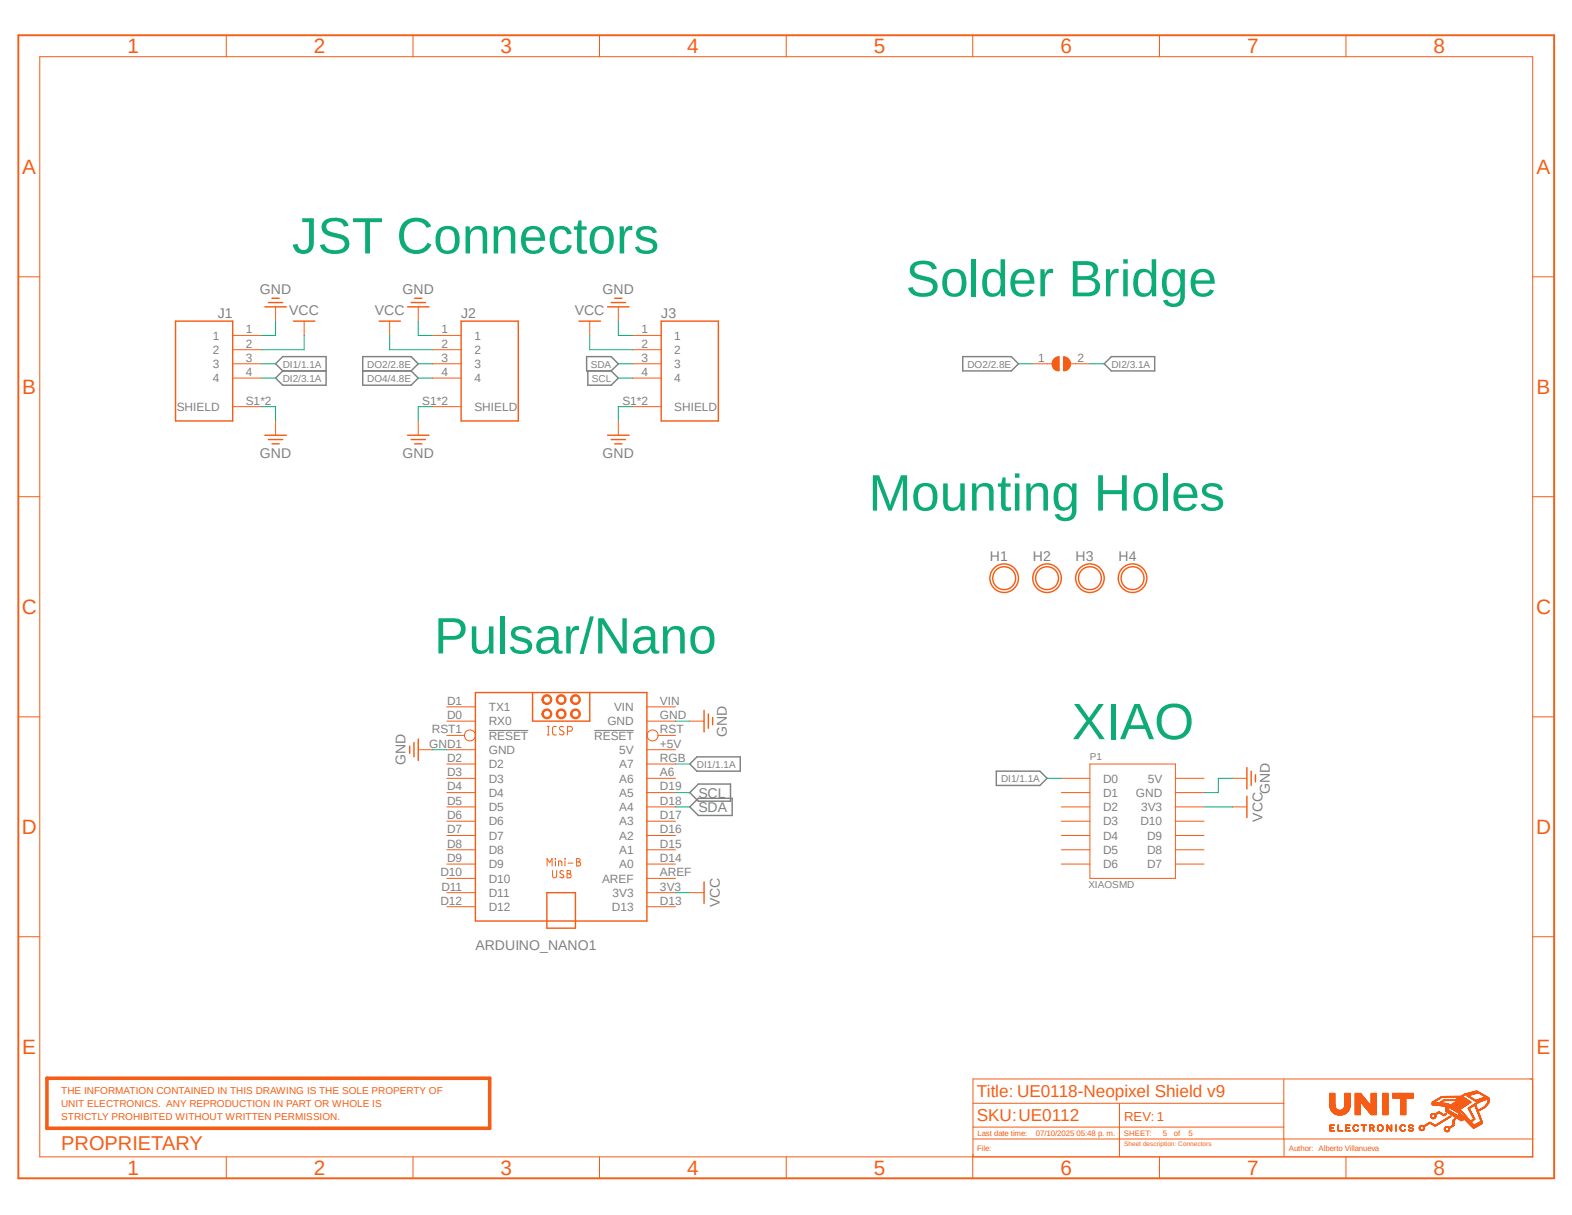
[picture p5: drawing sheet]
<svg xmlns="http://www.w3.org/2000/svg" width="279mm" height="216mm" viewBox="0 0 279 216" stroke-linecap="round" stroke-linejoin="round" font-family="sans-serif">
<path d="M2.8 5.9l273.8 204M276.6 5.9l-273.8 204" fill="none" stroke="#fff" stroke-width=".18"/>
<path d="M86.9 129.8h7M105.6 129.8h7" fill="none" stroke="#808080" stroke-width=".18"/>
<path d="M49 64.6l1.2-1.2h7.8v5.1h-7.8l-1.2-1.3 1.2-1.3zM50.2 65.9h7.8M64.5 63.4h8.6l1.2 1.2-1.2 1.3 1.2 1.3-1.2 1.3h-8.6zM64.5 65.9h8.6M104.3 63.4h4.3l1.3 1.2-1.3 1.3h-4.3zM104.5 65.9v2.6h4.1l1.3-1.3-1.3-1.3M171.1 63.4h8.6l1.3 1.2-1.3 1.3h-8.6zM197.5 63.4h7.7v2.5h-7.7l-1.2-1.3zM122.6 135.8l1.3-1.3h7.7v2.5h-7.7zM177.1 137h7.7l1.3 1.3-1.3 1.3h-7.7zM122.6 140.8l1.5-1.5h5.7v3.1h-5.7zM122.6 143.4l1.5-1.5h6v3h-6z" fill="none" stroke="#808080" stroke-width=".25"/>
<path d="M3.3 6.3h272.9v203.1h-272.9z" fill="none" stroke="#f55d16" stroke-width=".34"/>
<g fill="none" stroke="#f55d16" stroke-width=".18">
<path d="M7.1 10.1h265.3v195.5h-265.3zM40.2 6.3v3.8M73.4 6.3v3.8M106.6 6.3v3.8M139.7 6.3v3.8M172.9 6.3v3.8M206.1 6.3v3.8M239.2 6.3v3.8M3.3 49.2h3.8M41.4 59.6h5M49 54.5v2.6M54.1 57.1v2.5"/>
<path d="M69.3 57.1v2.5M74.3 54.5v2.6M76.9 59.6h5.1M272.4 49.2h3.8M41.4 62.1h5M41.4 64.6h5M41.4 67.2h5M41.4 72.3h5M49 74.8v2.5M74.3 74.8v2.5M76.9 62.1h5.1M76.9 64.6h5.1"/>
<path d="M76.9 67.2h5.1M76.9 72.3h5.1M3.3 88.3h3.8M272.4 88.3h3.8M3.3 127.4h3.8M272.4 127.4h3.8M3.3 166.5h3.8M272.4 166.5h3.8M40.2 205.6v3.8M73.4 205.6v3.8M106.6 205.6v3.8M139.7 205.6v3.8"/>
<path d="M172.9 205.6v3.8M206.1 205.6v3.8M239.2 205.6v3.8"/>
</g>
<path d="M8.3 191.6h78.7v8.9h-78.7z" fill="none" stroke="#f55d16" stroke-width=".64"/>
<g fill="none" stroke="#f55d16" stroke-width=".25">
<path d="M31.2 57.1h10.2v17.7h-10.2zM47.1 54.5h3.8M47.7 53.8h2.5M48.3 53h1.3M52.2 57.1h3.8M67.4 57.1h3.8M72.4 54.5h3.8M73.1 53.8h2.5M73.7 53h1.3M82 57.1h10.1v17.7h-10.1zM47.1 77.3h3.8M47.7 78.1h2.5"/>
<path d="M48.3 78.9h1.3M72.4 77.3h3.8M73.1 78.1h2.5M73.7 78.9h1.3"/>
</g>
<path d="M189 63.4a1.27 1.27 0 0 1 1.3 1.2 1.27 1.27 0 0 1-1.3 1.3z" fill-rule="evenodd" fill="#f55d16"/>
<path d="M189 63.4a1.27 1.27 0 0 1 1.3 1.2 1.27 1.27 0 0 1-1.3 1.3z" fill="none" stroke="#f55d16" stroke-width=".18"/>
<path d="M187.3 63.8l.4-.3 .6-.1v2.5a1.27 1.27 0 0 1-1.2-.8 1.27 1.27 0 0 1 .2-1.3z" fill-rule="evenodd" fill="#f55d16"/>
<g fill="none" stroke="#f55d16" stroke-width=".18">
<path d="M183.6 64.6h3.4M187.3 63.8l.4-.3 .6-.1v2.5a1.27 1.27 0 0 1-1.2-.8 1.27 1.27 0 0 1 .2-1.3zM190.3 64.6h3.4M79.4 135.8h5.1M79.4 138.3h5.1M79.4 125.6h5.1M79.4 128.1h5.1M79.4 130.7h3.1M79.4 133.2h5.1M97.3 130.6h.3M97.3 129.1h.3M97.5 129.1v1.5"/>
<path d="M98.9 129.1h-.5l-.2 .3 .1 1 .1 .2h.5M100.2 129.2a.42 .42 0 0 0-.5-.1 .42 .42 0 0 0-.3 .3l.2 .3 .5 .3a.34 .34 0 0 1 .1 .3 .34 .34 0 0 1-.3 .3l-.5-.2M100.9 129.9h.4a.42 .42 0 0 0 .5-.4 .42 .42 0 0 0-.5-.4h-.4v1.5M115 135.8h5.1M115 138.3h5.1M115 125.6h5.1M115 128.1h5.1M115 133.2h5.1M117 130.7h3.1M188.6 138.3h5.1M193.7 135.8h15.2v20.3h-15.2zM208.9 138.3h5.1"/>
<path d="M79.4 156.1h5.1M79.4 140.8h5.1M79.4 143.4h5.1M79.4 145.9h5.1M79.4 148.5h5.1M79.4 151h5.1M79.4 153.5h5.1M79.4 158.6h5.1M97.2 153.9v-1.3l.5 .7 .4-.7v1.3M98.2 154.7l.1 1.1a.37 .37 0 0 0 .4 .2 .37 .37 0 0 0 .2-.3v-1M98.7 152.6l.1 .1zM98.7 153v.9"/>
<path d="M99.3 153.9v-.9l.5 .1 .1 .8M100.2 154.8a.34 .34 0 0 0-.5-.1 .34 .34 0 0 0-.1 .5l.6 .4v.3a.5 .5 0 0 1-.7-.1M100.4 152.6l.1 .1zM100.4 153v.9M100.8 154.7h.5l.1 .4-.3 .2h.2a.37 .37 0 0 1 .2 .4 .37 .37 0 0 1-.4 .3h-.3zM100.8 155.3h.3M101 153.4h.9M102.5 152.6h.5l.1 .4-.3 .2h.2a.37 .37 0 0 1 .2 .4 .37 .37 0 0 1-.4 .3h-.3zM102.5 153.2h.3M115 156.1h5.1M115 140.8h5.1M115 143.4h5.1"/>
<path d="M115 145.9h5.1M115 148.5h5.1M115 151h5.1M115 153.5h5.1M115 158.6h5.1M188.6 140.8h5.1M188.6 143.4h5.1M188.6 145.9h5.1M188.6 148.5h5.1M188.6 151h5.1M188.6 153.5h5.1M208.9 140.8h5.1"/>
<path d="M208.9 143.4h5.1M208.9 145.9h5.1M208.9 148.5h5.1M208.9 151h5.1M208.9 153.5h5.1M79.4 161.1h5.1M115 161.1h5.1M172.9 196h55.3M199 196v9.6M228.2 191.8v10.6M236.3 196h.9M236.3 196.2h.9"/>
<path d="M236.3 196.1h.9M236.3 195.9h.9M236.3 195.8h.9M236.3 195.7h.9M236.3 195.6h.9M236.3 195.5h.9M236.3 195.4h.9M236.3 195.3h.9M236.3 195.2h.9M236.3 195.1h.9M236.3 195h.9M236.3 194.9h.9"/>
<path d="M236.3 194.8h.9M236.3 194.7h.9M236.3 194.6h.9M236.3 194.5h.9M236.3 194.4h.9M236.3 194.3h.9M236.3 196.6h1M236.3 196.5h1M236.3 196.4h1M236.3 196.3h1M236.4 200h.8M236.4 199.9h.8"/>
<path d="M236.4 196.8h1M236.4 196.7h1M236.4 196.7h.9M236.4 197h1.1M236.4 196.9h1M236.5 197.1h1M236.5 197h1M236.5 197.1h1.2M236.5 197.1h1.1M236.6 197.3h1.4M236.6 197.2h1.2M236.6 197.2h1.1"/>
<path d="M236.6 197.4h3.1M236.6 197.3h3.1M236.6 197.4h3M236.7 197.4h2.9M236.7 197.5h2.9M236.8 197.6h2.7M236.9 197.7h2.5M237 197.8h2.3M237.1 197.9h2.1M237.2 197.9h1.9M237.2 198h1.9M237.3 198h1.7"/>
<path d="M237.4 198h1.5M237.5 198.1h1.3M237.7 198.1h.9M237.8 200h.1M237.8 199.9h.1M237.9 198.2h.5M238.3 197.3h.1M238.3 197.3h1.4M238.5 197.2h1.3M238.6 197.2h1.2M238.6 197.1h1.2M238.7 197.1h1.1"/>
<path d="M238.8 197h1.1M238.8 196.9h1.1M238.9 196.9h1M238.9 196.8h1M239 196.7h.9M239 196.6h1M239 196.5h1M239.1 196h.9M239.1 196.5h.9M239.1 196.4h.9M239.1 196.3h.9M239.1 196.2h.9"/>
<path d="M239.1 196.1h.9M239.1 195.9h.9M239.1 195.8h.9M239.1 195.7h.9M239.1 195.6h.9M239.1 195.5h.9M239.1 195.4h.9M239.1 195.3h.9M239.1 195.2h.9M239.1 195.1h.9M239.1 195h.9M239.1 194.9h.9"/>
<path d="M239.1 194.8h.9M239.1 194.7h.9M239.1 194.6h.9M239.1 194.5h.9M239.1 194.4h.9M239.1 194.3h.9M239.2 200h.7M239.2 199.9h.7M240.6 200h.3M240.7 199.9h.6M240.8 199.9h.4M240.9 196h.9"/>
<path d="M240.9 198.1h.9M240.9 198h.9M240.9 197.9h.9M240.9 197.8h.9M240.9 197.7h.9M240.9 197.6h.9M240.9 197.5h.9M240.9 197.4h.9M240.9 197.3h.9M240.9 197.2h.9M240.9 197.1h.9M240.9 197h.9"/>
<path d="M240.9 196.9h.9M240.9 196.8h.9M240.9 196.7h.9M240.9 196.6h.9M240.9 196.5h.9M240.9 196.4h.9M240.9 196.3h.9M240.9 196.2h.9M240.9 196.1h.9M240.9 195.9h.9M240.9 195.8h2.2M240.9 195.7h2.1"/>
<path d="M240.9 195.6h2M240.9 195.5h2M240.9 195.5h1.9M240.9 195.4h1.8M240.9 195.3h1.8M240.9 195.2h1.7M240.9 195.2h1.6M240.9 195.1h1.6M240.9 195h1.5M240.9 194.9h1.5M240.9 194.9h1.4M240.9 194.8h1.4"/>
<path d="M240.9 194.7l1.3 .1M240.9 194.7h1.2M240.9 194.6h1.2M240.9 194.5h1.1M240.9 194.4h1M240.9 194.3h1M240.9 194.3h.9M241.1 200h.2M241.9 195.9h1.2M241.9 200h.9M241.9 199.9h.9M241.9 196h1.3"/>
<path d="M241.9 195.9h1.3M242 196h1.2M242 196h1.3M242.1 196.1h1.2M242.1 196.2h1.3M242.2 196.3h1.3M242.3 196.3h1.2M242.3 196.4h1.3M242.4 196.5h1.2M242.4 196.4h1.2M242.4 196.5h2.2M242.4 196.6h2.2"/>
<path d="M242.5 196.7h2.1M242.5 196.6h2.1M242.6 196.7h2M242.6 196.8h2M242.7 196.8h1.9M242.7 196.9h1.9M242.8 197h1.8M242.9 197.1h1.7M243 197.2h1.6M243 197.1h1.6M243 197.3h1.6M243.1 197.3h1.5"/>
<path d="M243.1 197.4h1.5M243.2 197.4h1.4M243.2 197.5h1.4M243.3 197.6h1.3M243.3 197.7h1.3M243.4 200h.7M243.4 199.9h.7M243.4 199.9h.6M243.4 197.7h1.2M243.5 197.8h1.1M243.5 197.9h1.1M243.6 197.9h1"/>
<path d="M243.6 198h1M243.7 198h.9M243.7 196h.9M243.7 198.1h.9M243.7 196.5h.9M243.7 196.4h.9M243.7 196.3h.9M243.7 196.2h.9M243.7 196.1h.9M243.7 195.9h.9M243.7 195.8h.9M243.7 195.7h.9"/>
<path d="M243.7 195.6h.9M243.7 195.5h.9M243.7 195.4h.9M243.7 195.3h.9M243.7 195.2h.9M243.7 195.1h.9M243.7 195h.9M243.7 194.9h.9M243.7 194.8h.9M243.7 194.7h.9M243.7 194.6h.9M243.7 194.5h.9"/>
<path d="M243.7 194.4h.9M243.7 194.3h.9M243.9 199.9h.1M245 200h.2M245 199.9h.6M245.1 199.9h.4M245.2 199.9h.1M245.4 199.9h.1M245.4 200h.3M245.7 196h1M245.7 198.1h1M245.7 198h1"/>
<path d="M245.7 197.9h1M245.7 197.8h1M245.7 197.7h1M245.7 197.6h1M245.7 197.5h1M245.7 197.4h1M245.7 197.3h1M245.7 197.2h1M245.7 197.1h1M245.7 197h1M245.7 196.9h1M245.7 196.8h1"/>
<path d="M245.7 196.7h1M245.7 196.6h1M245.7 196.5h1M245.7 196.4h1M245.7 196.3h1M245.7 196.2h1M245.7 196.1h1M245.7 195.9h1M245.7 195.8h1M245.7 195.7h1M245.7 195.6h1M245.7 195.5h1"/>
<path d="M245.7 195.4h1M245.7 195.3h1M245.7 195.2h1M245.7 195.1h1M245.7 195h1M245.7 194.9h1M245.7 194.8h1M245.7 194.7h1M245.7 194.6h1M245.7 194.5h1M245.7 194.4h1M245.7 194.3h1"/>
<path d="M246.5 200h.2M246.5 199.9h.1M247.3 200h.1M247.3 199.9h.1M247.6 195.1h3.6M247.6 195h3.6M247.6 194.9h3.6M247.6 194.8h3.6M247.6 194.7h3.6M247.6 194.6h3.6M247.6 194.5h3.6M247.6 194.4h3.6"/>
<path d="M247.6 194.3h3.6M248.1 200h.1M248.1 199.9h.1M248.9 196h1M248.9 198.1h1M248.9 198h1M248.9 197.9h1M248.9 197.8h1M248.9 197.7h1M248.9 197.6h1M248.9 197.5h1M248.9 197.4h1"/>
<path d="M248.9 197.3h1M248.9 197.2h1M248.9 197.1h1M248.9 197h1M248.9 196.9h1M248.9 196.8h1M248.9 196.7h1M248.9 196.6h1M248.9 196.5h1M248.9 196.4h1M248.9 196.3h1M248.9 196.2h1"/>
<path d="M248.9 196.1h1M248.9 195.9h1M248.9 195.8h1M248.9 195.7h1M248.9 195.6h1M248.9 195.5h1M248.9 195.4h1M248.9 195.3h1M248.9 195.2h1M249 200h.2M249 199.9h.6M249.1 199.9h.5"/>
<path d="M249.2 199.9h.1M249.4 199.9h.1M249.5 200h.2M250.4 200h.2M250.5 199.9h.5M250.6 199.9h.4M250.9 200h.2M252.6 200h.3M252.6 200h.1M252.8 200h.1M253.2 200h.3M253.3 199.9h.3"/>
<path d="M253.3 199.9h.4M253.4 199.9h.3M253.5 199.8h.3M253.6 199.7h.4M253.7 199.7h.3M253.7 199.6h.3M253.8 199.6h.7M253.9 199.6h.5M254 199.5h.3M254.1 199.4h.1M254.3 199.6h.3M254.3 198.4h.1"/>
<path d="M254.3 198.3h.1M254.3 198.2h.1M254.3 198.2h.2M254.3 198.1h.2M254.3 199.7h.3M254.3 198.5h.2M254.3 198.1h.3M254.3 198h.3M254.3 198.6h.3M254.4 198h1M254.4 199.7h.3M254.4 198.7h.7"/>
<path d="M254.4 198.6h.2M254.5 199.8h.3M254.5 198.7h.6M254.5 197.9h.5M254.5 198.8h.5M254.6 196h.1M254.6 196.3h1.6M254.6 196.3h1.2M254.6 196.3h.7M254.6 196.2h.3M254.6 196.2h.1M254.6 196.1h.1"/>
<path d="M254.6 196h1.9M254.6 196h1.5M254.6 195.9h1M254.6 195.9h.5M254.6 197.9h.3M254.6 195.8h.3M254.6 199.9h.4M254.6 198.8h.3M254.6 195.8h.4M254.6 198.8h.1M254.7 199.9h.3M254.7 195.7h.4"/>
<path d="M254.8 199.9h.6M254.8 200h.6M254.8 198h.5M254.8 198.6h.3M254.9 196.4h1.6M254.9 198.1h.3M254.9 195.6h.4M254.9 198.6h.2M255 198.1h.2M255 198.5h.2M255 196l2 .1M255 198.2h.2"/>
<path d="M255 195.6h.3M255 196.4h.1M255.1 195.5h.3M255.1 198.5h.1M255.1 198.4h.1M255.1 198.3h.1M255.1 198.2h.1M255.1 196.4h.1M255.1 195.5h.4M255.2 199.9h.3M255.2 197.9h.3M255.2 195.7h-.4"/>
<path d="M255.2 195.5h.3M255.2 199.9h.4M255.3 197.8h.3M255.3 196.4h1.7M255.3 195.4h.3M255.3 199.8h.4M255.3 196.3h.1M255.3 196l.1 .1M255.4 197.8h.3M255.4 195.4h.3M255.4 199.8h.3M255.4 196.3h.1"/>
<path d="M255.4 197.7h.7M255.4 195.3h.3M255.4 199.7h.4M255.4 196l.1 .1M255.5 197.7h.5M255.5 195.3h.3M255.5 199.7h.4M255.6 197.7h.3M255.6 195.2h.3M255.6 197.6h.3M255.6 196.1h1.7M255.6 199.6h.3"/>
<path d="M255.7 197.6h.2M255.7 195.2h.2M255.7 199.6h.3M255.7 195.2h.3M255.7 196.5h1.4M255.7 199.6h.4M255.7 197.5l.1 .1M255.7 195.9v.1M255.8 195.1h.3M255.8 199.5h.3M255.9 197.8h.3M255.9 195.9h.3"/>
<path d="M255.9 195.1h.3M255.9 199.5h.3M255.9 195h.3M255.9 199.4h.3M256 197.9h.3M256 195.8h.3M256 195h.7M256 199.4h.3M256 197.9h.4M256 196.1h1.4M256.1 195.8h.3M256.1 194.9h3.7"/>
<path d="M256.1 199.3h.3M256.1 198h.3M256.1 196.5h.1M256.2 196.5h.9M256.2 195.7h.3M256.2 199.3h.3M256.2 198h.3M256.2 194.9h3.7M256.3 198.1h.6M256.4 198.1h.5M256.4 195.6h.3M256.4 199.2h.3"/>
<path d="M256.4 196.2h1.1M256.4 195.6h2.3M256.4 199.1h.4M256.4 196.4h.1M256.5 198.2h.3M256.5 196.6h.6M256.5 195.5h2.3M256.5 199.1h.3M256.5 196.2h.1M256.6 195.5h2.2M256.6 199.1h.3M256.6 198.2h.1"/>
<path d="M256.6 195.7h-.4M256.6 195.5h2.3M256.6 199.2l-.4 .1M256.6 199h.4M256.6 198.2v.1M256.7 196.2h.1M256.7 198h.3M256.7 199h.3M256.8 198h.2M256.8 198.9h.3M256.8 198h.3M256.8 194.8h3.2"/>
<path d="M256.8 198.9h.4M256.9 197.9h.2M256.9 198.8h.4M256.9 197.4l.4 .1M256.9 197.4h.2M256.9 197.3h.2M256.9 197.2h.2M256.9 197.1h.2M256.9 197h.2M256.9 196.9h.2M256.9 196.8h.2M256.9 196.7h.2"/>
<path d="M256.9 196.6h.2M256.9 196l.1 .1M257 197.8l-.1 .1M257 197.5h.3M257 196.2h.6M257 198.8h.3M257 198.8h.4M257.1 197.6h.3M257.1 198.7h.3M257.2 197.6h.3M257.2 198.7h.3M257.2 197.7h.4"/>
<path d="M257.3 196.3h.3M257.3 198.6h.3M257.3 197.7h.3M257.3 197.4h.4M257.3 197.4h.3M257.3 197.3h.3M257.3 197.3h.2M257.3 197.2h.2M257.3 197.1h.2M257.3 197h.2M257.3 196.9h.2M257.3 196.8h.2"/>
<path d="M257.3 196.8h.5M257.3 196.7h.5M257.3 196.7h.4M257.3 196.6h.3M257.3 196.6h.2M257.3 196.5h.1M257.3 196.3h.4M257.3 196.5l.1 .1M257.4 197.7h.3M257.4 198.5h.3M257.4 197.8h.4M257.4 197.4l.5 .1"/>
<path d="M257.4 196.3h.4M257.5 198.5h.3M257.5 197.8h.4M257.5 196.4h.4M257.5 198.5h.4M257.6 197.5h.3M257.6 196.8h.3M257.6 196.4h.3M257.6 197.9h.3M257.6 198.4h.3M257.6 197.9h.4M257.6 197.6h.4"/>
<path d="M257.6 196.8h.4M257.6 196.5h.4M257.7 198.4h.2M257.7 198h.3M257.7 197.6h.4M257.7 196.9h.3M257.7 196.5h.4M257.8 198h.3M257.8 197.7h.3M257.8 196.9h.3M257.8 198.3v.1M257.8 196.6h.4"/>
<path d="M257.9 198h.2M257.9 197.7h.3M257.9 197h.3M257.9 198.1h.4M257.9 197.7h.4M257.9 197h.4M257.9 196.6h.4M258 196.3h.4M258 198.1h.3M258 197.8h.3M258 197.1h.4M258 196.7h.4"/>
<path d="M258 196.3h.3M258.1 198.2h.3M258.1 197.8h.3M258.1 196.3h.3M258.1 196.2h.3M258.1 197.1h.3M258.1 196.7h.3M258.1 196.2h.6M258.1 200h.3M258.1 197.9h.4M258.1 197.1h.4M258.1 196.4h.4"/>
<path d="M258.1 198.2h.4M258.2 196.8h.3M258.2 196.4h.4M258.2 196.1h.5M258.2 198.2h.3M258.2 199.9h.2M258.2 197.9h.3M258.2 197.2h.4M258.3 199.9h.1M258.3 198h.4M258.3 196.8h.3M258.3 196.1h.3"/>
<path d="M258.3 199.8h.1M258.3 199.7h.1M258.3 199.6h.1M258.3 199.5h.1M258.3 199.4h.1M258.3 199.3h.1M258.3 199.2h.1M258.3 199.1h.1M258.3 199.1h.2M258.3 199h.3M258.3 198.3h.3M258.3 196h.4"/>
<path d="M258.3 197.2h.4M258.3 196.5h.4M258.3 198.3l.4 .1M258.4 198h.3M258.4 197.3h.3M258.4 196.8h.3M258.4 196.5h.3M258.4 199h.3M258.4 196.9h.3M258.4 196h.3M258.4 198.9h.3M258.4 198h.4"/>
<path d="M258.4 197.3h.4M258.4 196.6h.5M258.4 196.2h.4M258.4 196h.7M258.5 198.1h.4M258.5 196.9h.3M258.5 198.9h.2M258.5 198.4h.3M258.5 197.4h.4M258.5 196.3h.4M258.5 195.9h.5M258.5 198.8h.2"/>
<path d="M258.5 198.5h.4M258.6 198.1h.3M258.6 197.4h.3M258.6 197h.3M258.6 196.3h.4M258.6 198.8h.1M258.6 196.6h.4M258.6 195.9h.3M258.6 198.5h.4M258.7 198.2h.3M258.7 197.4l.4 .1M258.7 197h.3"/>
<path d="M258.7 196.7h.3M258.7 196.3h.3M258.7 195.8h.3M258.7 195.4h.3M258.7 197.1h.4M258.7 198.5h.3M258.7 198.2h.4M258.7 196.4h.4M258.7 198.6h.4M258.8 197.1h.4M258.8 196.7h.3M258.8 195.7h.6"/>
<path d="M258.8 195.3h.3M258.8 198.2h.3M258.8 197.5h.4M258.8 196.8h.4M258.8 196.4h.4M258.8 196h.4M258.8 198.6h.4M258.9 197.6h.3M258.9 197.1h.3M258.9 195.7h.5M258.9 195.3h.3M258.9 198.3h.3"/>
<path d="M258.9 196h.3M258.9 197.2h.4M258.9 196.8h.4M258.9 196.5h.3M258.9 195.2h.3M258.9 198.7h.3M258.9 198.3l.6 .1M259 197.6h.3M259 196.1h.3M259 198.7h.3M259 196.5h.3M259 195.6h.3"/>
<path d="M259 195.2h.3M259 197.7h.4M259 197.2h.4M259 196.8h.4M259 196.6h.5M259 196.1h.4M259 195.6h.7M259 195.2h.4M259 198.8h.4M259.1 197.7h.4M259.1 197.3h.3M259.1 196.9h.3"/>
<path d="M259.1 196.2h.4M259.1 198.4h.4M259.1 195.5h.5M259.1 198.8h.3M259.2 197.7h.3M259.2 197.3h.3M259.2 196.9h.6M259.2 196.2h.3M259.2 195.8h.3M259.2 195.1h.3M259.2 198.8h.3M259.2 198.5h.3"/>
<path d="M259.2 196.6h.3M259.2 195.5h.3M259.2 197.8h.3M259.2 197.4h.4M259.2 197h.6M259.2 196.3h.4M259.2 198.9h.4M259.3 196.7h.3M259.3 196.3h.4M259.3 195.9h.3M259.3 195h.3M259.3 198.5h.2"/>
<path d="M259.3 198.2h.2M259.3 198.1h.2M259.3 198h.2M259.3 197.9h.2M259.3 197.8h.2M259.3 197.4h.4M259.3 197h.4M259.3 195.4h.3M259.3 195h.4M259.3 198.9h.9M259.3 198.3h.2M259.4 197.4l.4 .1"/>
<path d="M259.4 197.1h.2M259.4 196.7h.3M259.4 195.9h.3M259.4 199h.7M259.4 198.6h.1M259.4 196.8h.7M259.4 196.3h.3M259.4 195.4h.7M259.5 196.4h.3M259.5 196h.3M259.5 195.6h.3M259.5 195.3h.5"/>
<path d="M259.5 199h.6M259.5 198.6v.1M259.5 196.8h.5M259.5 195.7h.4M259.5 195.3h.4M259.5 197.5h.4M259.5 197.1h.1M259.5 196.4h.4M259.5 199.1h.5M259.6 196h.3M259.6 196.9h.3M259.6 196.8h.3"/>
<path d="M259.6 195.2h.3M259.6 199.1h.3M259.6 197.6h.3M259.6 196.5h.3M259.7 198.2h.1M259.7 198.1h.1M259.7 196.5h.3M259.7 196.1h.3M259.7 195.7h.3M259.7 195.2h.3M259.7 199.1h.1M259.7 198.9h.1"/>
<path d="M259.7 198.8h.1M259.7 198.7h.1M259.7 198.6h.1M259.7 198.5h.1M259.7 198.4h.4M259.7 198.3h.3M259.7 198.2h.2M259.7 198v.1M259.7 197.6h.3M259.7 196.1h.4M259.7 195.8h.4M259.7 195.2h.4"/>
<path d="M259.7 199.1l.1 .1M259.8 196.6h.6M259.8 197.7h.3M259.8 197.7h.2M259.8 196.7h.3M259.8 196.2h.3M259.8 195.8h.3M259.8 195.4h.3M259.8 195.1h.5M259.8 194.7h.4M259.9 197.8h.2M259.9 196.7h.3"/>
<path d="M259.9 196.6h.4M259.9 196.2h.3M259.9 195.9h.3M259.9 195.5h.3M259.9 198.5h.2M259.9 196.3h.3M259.9 195.9h.4M259.9 195h.4M259.9 194.6h.3M259.9 198.9h.6M259.9 198.5h.3M260 197.9h.2"/>
<path d="M260 196.3h.3M260 195.5h.3M260 194.6h.3M260 198.8h.5M260 198.5h.2M260 196h.3M260 195h.2M260 198.6h.3M260.1 198h.2M260.1 196.3h.6M260.1 194.6h.3M260.1 198.6h.2"/>
<path d="M260.1 196h.3M260.1 195.6h.3M260.1 194.9v.1M260.1 194.7l-.4 .1M260.1 198.8h.3M260.1 198.7h.2M260.1 198.1h.2M260.1 196.4h.5M260.1 195.2h.3M260.1 194.5h.4M260.2 196h.3M260.2 198.1h.2"/>
<path d="M260.2 196.5h.3M260.2 196.4h.4M260.2 195.6h.3M260.2 195.2h.3M260.2 194.5h.4M260.2 198.8h.2M260.2 198.2h.2M260.2 196.1h.4M260.2 195.7h.4M260.3 195.2h.3M260.3 194.4h.6M260.3 198.2h.2"/>
<path d="M260.3 196.1h.3M260.3 195.3h.3M260.3 198.9h.3M260.3 198.3h.3M260.3 194.4h.7M260.3 199h.3M260.3 198.3l.3 .1M260.4 196.2h.6M260.4 195.7h.3M260.4 195.3h.3M260.4 196.2h.5M260.4 195.8h.4"/>
<path d="M260.4 195.4h.4M260.4 199.1h.3M260.4 199h.2M260.4 198.4h.2M260.5 196.3h.3M260.5 194.4h.7M260.5 199.1h.2M260.5 198.5h.2M260.5 196.3h.4M260.5 195.8h.3M260.5 195.4h.3M260.6 195.9h.3"/>
<path d="M260.6 199.2h.2M260.6 199.1h.2M260.6 198.6h.2M260.6 198.5h.2M260.6 195.5h.3M260.6 194.6h.6M260.6 194.3h.7M260.6 199.2l.3 .1M260.6 195.9h.4M260.6 194.7h.4M260.6 194.6h.7M260.6 198.7h.3"/>
<path d="M260.7 195.5h.3M260.7 199.3h.2M260.7 198.7h.2M260.7 196.1h.3M260.7 196h.6M260.7 194.7l.4 .1M260.7 199.3h.3M260.7 198.8h.2M260.8 196h.4M260.8 195.6h.3M260.8 194.6h.7M260.8 199.4h.2"/>
<path d="M260.8 198.8h.2M260.8 196.1h.3M260.8 195.6h.4M260.8 194.3h.7M260.9 196h.3M260.9 194.8h.3M260.9 199.5h.2M260.9 198.9h.2M260.9 198.9h.1M260.9 195.7h.4M260.9 199.5h.3M260.9 199h.2"/>
<path d="M260.9 196.9h.3M260.9 194.9h.3M260.9 199.6h.3M260.9 199h.3M260.9 194.2h.8M261 197h.2M261 196.9h.3M261 194.9h.3M261 194.5h.6M261 199.6h.2M261 199.1h.2M261 197.1h.2"/>
<path d="M261 196.8h.4M261 195.7h.3M261 199.6h.3M261.1 197.2h.2M261.1 195.9h.3M261.1 195.8h.3M261.1 194.9h.3M261.1 199.7h.2M261.1 199.2h.2M261.1 199.1h.2M261.1 197.3h.2M261.1 196.8h.3"/>
<path d="M261.1 195h.4M261.1 194.5h.7M261.1 199.7h.3M261.1 199.2h.6M261.1 194.2h.7M261.2 197.4h.1M261.2 197.3h.1M261.2 195.9h.3M261.2 195.8h.3M261.2 199.8h.2M261.2 197.4h.2M261.2 196.8h.3"/>
<path d="M261.2 195h.3M261.2 199.3h.3M261.2 197.5h.2M261.2 196.7h.3M261.2 199.9h.3M261.3 199.9h.2M261.3 197.6h.2M261.3 196.7h.3M261.3 195.1h.3M261.3 194.4h.7M261.3 199.4h.2M261.3 197.7h.2"/>
<path d="M261.3 195.1h.4M261.3 199.5h.3M261.3 194.1h.7M261.4 200h.2M261.4 197.7h.1M261.4 196.6h.3M261.4 199.5h.2M261.4 197.8h.2M261.4 195.2h.3M261.4 199.6h.2M261.4 199.2h.3M261.5 197.9h.1"/>
<path d="M261.5 194.4h.6M261.5 199.6h.2M261.5 199.1h.3M261.5 194.1h.6M261.5 198h.2M261.5 195.2h.3M261.5 198.1h.2M261.5 199.7h.3M261.5 199.7h.2M261.6 198.2h.2M261.6 198.1h.1M261.6 196.5h.3"/>
<path d="M261.6 195.3h.3M261.6 199.1h.3M261.6 194.4h.7M261.6 199.8h.2M261.6 194.1h.7M261.7 196.5h.3M261.7 195.3h.3M261.7 199.9h.2M261.7 199.8h.1M261.7 199h.3M261.7 198.3h.2M261.7 198.3h.1"/>
<path d="M261.7 198.2h.1M261.7 196.4h.3M261.7 199.9h.6M261.7 195.4h.3M261.7 194.3h.8M261.7 198.5h.2M261.7 198.4h.2M261.8 200h.5M261.8 196.4h.5M261.8 195.4h.3M261.8 198.9h.3M261.8 198.5h.2"/>
<path d="M261.8 194h1M261.8 196.6h-.3M261.8 196.3h.5M261.8 198.6h.2M261.9 195.5h.3M261.9 198.9h.2M261.9 198.7h.1M261.9 196.3h.4M261.9 195.5h.4M261.9 198.8h.2M262 196.3h.3M262 194.3h.6"/>
<path d="M262 194h.7M262 195.5h.8M262 199.9h.4M262 196.2h.3M262.1 196.2h.3M262.1 195.6h.5M262.1 194.2h1M262.1 193.9h.5M262.1 196.4h.2M262.1 195.6h.4M262.1 199.9h.4M262.2 196.6h.2"/>
<path d="M262.2 196.5h.1M262.2 196.1h.3M262.2 195.7h.2M262.2 199.8h.4M262.3 196.8h.1M262.3 196.7h.1M262.3 196.1h.3M262.3 195.7h.1M262.3 194.2h.8M262.3 196h.3M262.3 196.9h.2M262.3 196.8h.2"/>
<path d="M262.3 199.8h.3M262.3 193.9h.3M262.3 197h.2M262.3 199.7h.4M262.4 197.1h.2M262.4 197h.2M262.4 196h.3M262.4 195.5h.5M262.4 197.2h.2M262.4 194.1h.6M262.5 197.3h.5M262.5 197.3h.1"/>
<path d="M262.5 197.2h.1M262.5 195.5h.5M262.5 199.7h.3M262.5 193.8v.1M262.5 200h.4M262.5 197.4h.3M262.5 197.4h.4M262.5 195.9h.3M262.5 199.6h.4M262.5 194.1h.3M262.6 197.5h.2M262.6 197.4h.2"/>
<path d="M262.6 195.9h.3M262.6 194.1h.3M262.6 199.9h.3M262.6 197.6h.2M262.6 195.4h.5M262.6 199.6h.4M262.6 197.7h.2M262.6 195.8h.4M262.7 199.9h.3M262.7 197.9h.2M262.7 197.8h.1M262.7 195.8h.4"/>
<path d="M262.7 199.6h.4M262.7 198h.2M262.7 195.4h.5M262.8 198h.1M262.8 197.3h.3M262.8 195.7h.4M262.8 199.9h.3M262.8 199.5h.3M262.8 198.2h.2M262.8 198.1h.2M262.8 197.2h.4M262.8 195.3h.6"/>
<path d="M262.8 199.8h.4M262.8 199.5h.6M262.8 198.3h.3M262.9 197.2h.4M262.9 194.3h.3M262.9 199.8h.3M262.9 198.3h.2M262.9 195.3h.6M262.9 194.3h.4M262.9 199.4h.5M262.9 198.5h.2M262.9 198.4h.2"/>
<path d="M263 197.1h.3M263 199.7h.3M263 198.6h.1M263 198.5h.1M263 199.4h.4M263 198.7h.2M263 198.6h.2M263.1 197.1h.3M263.1 194.4h.3M263.1 199.7h.3M263.1 199.3h.3M263.1 198.8h.2"/>
<path d="M263.1 198.8h.1M263.1 197.1h.4M263.1 195.6h.4M263.1 195.2h.5M263.1 198.9h.2M263.1 199.6h.3M263.1 199h.2M263.2 197h.4M263.2 195.6h.5M263.2 195.2h.5M263.2 194.4h.3M263.2 199.6h.2"/>
<path d="M263.2 199.3h.2M263.2 199.1h.2M263.2 199.1h.1M263.2 199.2h.2M263.3 197h.3M263.3 195.5h.5M263.3 194.5h.3M263.3 199.6h.1M263.3 199.5h.1M263.3 195.2h.6M263.3 194.5h.4M263.4 196.9h.3"/>
<path d="M263.4 195.5h.5M263.4 194.6h.3M263.4 196.9h.4M263.4 195.7h-.6M263.4 195.1h.6M263.5 194.6h.3M263.5 196.8h.3M263.5 195.5h.4M263.6 196.8h.3M263.6 195.1h.5M263.6 194.6h.3M263.6 195.4h.5"/>
<path d="M263.6 194.7h.3M263.7 196.8h.3M263.7 195h.9M263.7 194.7l.4 .1M263.7 196.7h.3M263.7 195.4h.5M263.8 196.7h.3M263.8 195.3h.5M263.8 195h.7M263.8 194.8h.4M263.9 196.6h.2M263.9 195.3h.5"/>
<path d="M263.9 194.9h.5M263.9 194.9h.3M264 196.5h.2M264 194.9h.3M264 195.2h.6M264.1 196.4h.2M264.1 196.3h.2M264.2 196.6h-.3M264.2 196.3h.2M264.2 195.2h.4M264.2 196.2h.2M264.2 196.2h.3"/>
<path d="M264.3 196.1h.2M264.3 195.1h.3M264.3 196h.3M264.4 195.1h.2M264.4 196h.2M264.5 195.9h.1M264.5 195.8h.1M264.5 195.7h.1M264.5 195.6h.1M264.5 195.5h.1M264.5 195.4h.1M264.5 195.3h.1"/>
<path d="M272.4 191.7h-99.5v13.9h99.5v-13.8M173 202.4h99.4M228.2 200.3h-55.1M228.2 202.4v3.1M236.4 200.3h.1M236.4 201h.8M236.4 200.9h.8M236.4 200.9h.1M236.4 200.8h.1M236.4 200.7h.1M236.4 200.6h.1M236.4 200.5h.1"/>
<path d="M236.4 200.5h.6M236.4 200.4h.6M236.4 200.4h.1M236.4 200.2h.1M236.4 200.1h.1M236.4 200h.1M237.8 200.3h.1M237.8 201h.8M237.8 200.9h.8M237.8 200.9h.1M237.8 200.8h.1M237.8 200.7h.1"/>
<path d="M237.8 200.6h.1M237.8 200.5h.1M237.8 200.4h.1M237.8 200.2h.1M237.8 200.1h.1M239.2 200.3h.1M239.2 201h.7M239.2 201h.8M239.2 200.9h.8M239.2 200.9h.1M239.2 200.8h.1M239.2 200.7h.1"/>
<path d="M239.2 200.6h.1M239.2 200.5h.1M239.2 200.5h.6M239.2 200.4h.6M239.2 200.4h.1M239.2 200.2h.1M239.2 200.1h.1M239.2 200h.1M240.5 200.3h.1M240.5 200.7h.1M240.5 200.6h.1M240.5 200.5h.1"/>
<path d="M240.5 200.4h.1M240.5 200.7h.2M240.5 200.2h.1M240.6 200.8h.1M240.6 200.1h.1M240.6 200.9h.2M240.6 200h.2M240.7 200.9h.3M240.7 200.1l-.2 .1M240.7 201h.6M240.8 201h.4M241 201h.1"/>
<path d="M241 200.9h.3M241.2 200.9h.2M241.2 200h.2M241.3 200.8h.1M241.3 200.1h.1M241.3 200.7h.1M241.4 200.1l-.1 .1M242.3 200.3h.1M242.3 201h.1M242.3 200.9h.1M242.3 200.8h.1M242.3 200.7h.1"/>
<path d="M242.3 200.6h.1M242.3 200.5h.1M242.3 200.4h.1M242.3 200.2h.1M242.3 200.1h.1M242.3 200h.1M243.4 200.3h.1M243.4 201h.1M243.4 200.9h.1M243.4 200.8h.1M243.4 200.7h.1M243.4 200.6h.1"/>
<path d="M243.4 200.5h.6M243.4 200.5h.7M243.4 200.4h.7M243.4 200.4h.1M243.4 200.2h.1M243.4 200.1h.1M243.4 200h.1M243.8 200.6h.2M243.9 200.6h.1M243.9 200.4h.2M243.9 200.7h.2M244 200.7h.1"/>
<path d="M244 200.8h.1M244 200.4h.2M244 200h.2M244.1 200.9h.1M244.1 200.8h.1M244.1 200.3h.1M244.1 200.1h.1M244.1 201h.2M244.1 200.2h.1M244.8 200.3h.1M244.8 200.7h.1M244.8 200.6h.1"/>
<path d="M244.8 200.5h.1M244.8 200.4h.1M244.8 200.2h.1M244.9 200.8h.1M244.9 200.7h.1M244.9 200.2h.1M244.9 200.1h.1M244.9 200.8h.2M244.9 200.9h.2M244.9 200h.2M245 200.9h.3M245 201h.6"/>
<path d="M245.2 201h.3M245.3 201h.1M245.4 200.9h.3M245.5 200.9h.2M245.5 200h.2M245.6 200.8h.1M245.6 200.1h.1M245.6 200.1l.2 .1M245.7 200.7h.1M245.7 200.3h.1M245.7 200.6h.1M245.7 200.2h.1"/>
<path d="M245.7 200.5h.1M245.7 200.4h.1M246.5 200.3h.1M246.5 201h.1M246.5 200.9h.1M246.5 200.8h.1M246.5 200.7h.1M246.5 200.6h.1M246.5 200.5h.1M246.5 200.4h.1M246.5 200.2h.1M246.5 200.1l.3 .1"/>
<path d="M246.5 200.1h.2M246.7 200.2h.1M246.7 200.3h.2M246.8 200.3h.1M246.8 200.4h.1M246.8 200.4h.2M246.9 200.5h.1M246.9 200.6h.2M246.9 200.5h.2M247 200.7h.1M247 200.6h.1M247.1 200.7h.1"/>
<path d="M247.1 200.8h.3M247.1 200.9h.3M247.2 201h.2M247.3 200.3h.1M247.3 200.7h.1M247.3 200.6h.1M247.3 200.5h.1M247.3 200.4h.1M247.3 200.2h.1M247.3 200.1h.1M248.1 200.3h.1M248.1 201h.1"/>
<path d="M248.1 200.9h.1M248.1 200.8h.1M248.1 200.7h.1M248.1 200.6h.1M248.1 200.5h.1M248.1 200.4h.1M248.1 200.2h.1M248.1 200.1h.1M248.8 200.3h.2M248.8 200.7h.2M248.8 200.6h.2M248.8 200.5h.1"/>
<path d="M248.8 200.4h.1M248.8 200.2h.2M248.9 200.7h.1M248.9 200.2h.1M248.9 200.1h.1M248.9 200.8h.1M249 200.9h.1M249 200.8h.1M249 200h.1M249 200.9h.3M249 201h.6M249.2 201h.3"/>
<path d="M249.3 201h.1M249.4 200.9h.2M249.6 200.9h.1M249.6 200h.1M249.6 200.8h.1M249.6 200.1h.1M249.6 200.8h.2M249.6 200.7h.2M249.6 200.1h.2M249.7 200.7h.1M249.7 200.2h.1M250.3 200.8h.1"/>
<path d="M250.3 200.7h.1M250.4 200.3h.1M250.4 200.9h.2M250.4 200.8h.1M250.4 200.7h.1M250.4 200.2h.1M250.4 200.1h.1M250.4 200.9h.3M250.4 200.4h.3M250.4 200h.1M250.4 200.4h.5M250.5 201h.5"/>
<path d="M250.5 200.4h.5M250.6 201h.4M250.7 200.5h.4M250.7 201h.1M250.8 200.9h.3M250.9 200.5h.2M251 200h.1M251 200.9h.2M251 200.6h.2M251 200.8h.2M251 200.1h.2M251.1 200.8h.1"/>
<path d="M251.1 200.7h.1M251.1 200.6h.1M251.1 200.2h.1M252.2 200.5h.2M252.2 200.4h.2M252.3 200.3h.1M252.3 200.6h.1M252.3 200.5h.1M252.3 200.4h.1M252.3 200.7h.2M252.3 200.2h.2M252.3 200.7h.3"/>
<path d="M252.4 200.8h.7M252.4 200.8h.6M252.4 200.1h1M252.5 200.9h.4M252.5 200h.4M252.6 200.9h.3M252.8 200.7h.3M252.9 200.7h.2M252.9 200.7h.3M252.9 200.2h.3M253 200.3h.2M253 200.6h.2"/>
<path d="M253 200.5h.2M253 200.4h.2M253.1 200.5h.1M253.1 200.4h.1M253.2 200h.2M253.3 200.1l-1 .1M254.9 200h.4M255 200.1h.2M255.1 200.1h.1M256.7 200.7h.2M256.7 200.6h.2M256.7 200.5h.2"/>
<path d="M256.8 200.9h.2M256.8 200.8h.1M256.8 200.5h.1M256.8 200.4h.1M256.8 200.4h.2M256.8 201h.3M256.8 200.3h1.1M256.9 200.3h.6M256.9 201h.6M256.9 200.2h.6M257 200.2h.4M257.1 201.1h.2"/>
<path d="M257.3 201h.3M257.3 200.9h.3M257.3 200.4h.6M257.4 200.9h.2M257.4 200.4h.4M257.4 200.4h.3M257.5 200.8h.1M257.5 200.5h.1M257.5 200.7h.1M257.5 200.6h.1M257.7 200.3h.3M257.7 200.2h.4"/>
<path d="M257.8 200.2h.3M258 200.1h.3M258.3 200.1l-.4 .1M261.4 200h.3M261.5 200.1h.2M261.5 200.1l.3 .1M261.6 200.2h.2M261.6 200.2h.3M261.7 200.3h.2M261.7 200.3h.6M261.7 200.4h.5M261.8 200.4h.3"/>
<path d="M261.8 200.4h.2M261.8 200h.4M261.9 200.5h.1M261.9 200.1h.1M261.9 200.1h.2M261.9 200.1l.1 .1M262 200.3h.3M262 200.2h.4M262.2 200.2h.3M262.4 200.1h.3M262.4 200h.4M262.6 200.1l-.4 .1"/>
<circle cx="83.5" cy="130.7" r=".98"/>
<circle cx="116" cy="130.7" r=".98"/>
</g>
<path d="M84.5 123.1h30.5v40.6h-30.5zM94.7 123.1v5h10.1v-5M97.2 158.6h5.1v6.3h-5.1z" fill="none" stroke="#f55d16" stroke-width=".25"/>
<path d="M96.6 126.2a.89 .89 0 0 1 1.4 .3 .89 .89 0 0 1-.6 1.2 .89 .89 0 0 1-1.1-.8h.3a.64 .64 0 0 1 .8-.7 .64 .64 0 0 1 .3 1 .64 .64 0 0 1-1.1-.1v-.2h-.3z" fill-rule="evenodd" fill="#f55d16"/>
<path d="M96.6 126.2a.89 .89 0 0 1 1.4 .3 .89 .89 0 0 1-.6 1.2 .89 .89 0 0 1-1.1-.8h.3a.64 .64 0 0 1 .8-.7 .64 .64 0 0 1 .3 1 .64 .64 0 0 1-1.1-.1v-.2h-.3z" fill="none" stroke="#f55d16" stroke-width=".18"/>
<path d="M99.2 123.6a.89 .89 0 0 1 1.3 .3 .89 .89 0 0 1-.5 1.3 .89 .89 0 0 1-1.2-.9h.3a.64 .64 0 0 1 .8-.6 .64 .64 0 0 1 .3 1 .64 .64 0 0 1-1-.1l-.1-.3h-.3z" fill-rule="evenodd" fill="#f55d16"/>
<path d="M99.2 123.6a.89 .89 0 0 1 1.3 .3 .89 .89 0 0 1-.5 1.3 .89 .89 0 0 1-1.2-.9h.3a.64 .64 0 0 1 .8-.6 .64 .64 0 0 1 .3 1 .64 .64 0 0 1-1-.1l-.1-.3h-.3z" fill="none" stroke="#f55d16" stroke-width=".18"/>
<path d="M101.7 123.6a.89 .89 0 0 1 1.4 .3 .89 .89 0 0 1-.6 1.3 .89 .89 0 0 1-1.1-.9h.2a.64 .64 0 0 1 .8-.6 .64 .64 0 0 1 .4 1 .64 .64 0 0 1-1.1-.1l-.1-.3h-.2z" fill-rule="evenodd" fill="#f55d16"/>
<path d="M101.7 123.6a.89 .89 0 0 1 1.4 .3 .89 .89 0 0 1-.6 1.3 .89 .89 0 0 1-1.1-.9h.2a.64 .64 0 0 1 .8-.6 .64 .64 0 0 1 .4 1 .64 .64 0 0 1-1.1-.1l-.1-.3h-.2z" fill="none" stroke="#f55d16" stroke-width=".18"/>
<path d="M96.6 123.6a.89 .89 0 0 1 1.4 .3 .89 .89 0 0 1-.6 1.3 .89 .89 0 0 1-1.1-.9h.3a.64 .64 0 0 1 .8-.6 .64 .64 0 0 1 .3 1 .64 .64 0 0 1-1.1-.1v-.3h-.3z" fill-rule="evenodd" fill="#f55d16"/>
<path d="M96.6 123.6a.89 .89 0 0 1 1.4 .3 .89 .89 0 0 1-.6 1.3 .89 .89 0 0 1-1.1-.9h.3a.64 .64 0 0 1 .8-.6 .64 .64 0 0 1 .3 1 .64 .64 0 0 1-1.1-.1v-.3h-.3z" fill="none" stroke="#f55d16" stroke-width=".18"/>
<path d="M101.7 126.2a.89 .89 0 0 1 1.4 .3 .89 .89 0 0 1-.6 1.2 .89 .89 0 0 1-1.1-.8h.2a.64 .64 0 0 1 .8-.7 .64 .64 0 0 1 .4 1 .64 .64 0 0 1-1.1-.1l-.1-.2h-.2z" fill-rule="evenodd" fill="#f55d16"/>
<path d="M101.7 126.2a.89 .89 0 0 1 1.4 .3 .89 .89 0 0 1-.6 1.2 .89 .89 0 0 1-1.1-.8h.2a.64 .64 0 0 1 .8-.7 .64 .64 0 0 1 .4 1 .64 .64 0 0 1-1.1-.1l-.1-.2h-.2z" fill="none" stroke="#f55d16" stroke-width=".18"/>
<path d="M99.2 126.2a.89 .89 0 0 1 1.3 .3 .89 .89 0 0 1-.5 1.2 .89 .89 0 0 1-1.2-.8h.3a.64 .64 0 0 1 .8-.7 .64 .64 0 0 1 .3 1 .64 .64 0 0 1-1-.1l-.1-.2h-.3z" fill-rule="evenodd" fill="#f55d16"/>
<g fill="none" stroke="#f55d16" stroke-width=".18">
<path d="M104.8 57.1v2.5M109.9 54.5v2.6M112.4 59.6h5.1M109.9 74.8v2.5M112.4 62.1h5.1M112.4 64.6h5.1M112.4 67.2h5.1M112.4 72.3h5.1M74.3 133.2h2.6M99.2 126.2a.89 .89 0 0 1 1.3 .3 .89 .89 0 0 1-.5 1.2 .89 .89 0 0 1-1.2-.8h.3a.64 .64 0 0 1 .8-.7 .64 .64 0 0 1 .3 1 .64 .64 0 0 1-1-.1l-.1-.2h-.3zM122.6 128.1h2.5M219.1 138.3h2.5"/>
<path d="M122.6 158.6h2.5M219.1 143.4h2.5"/>
</g>
<g fill="none" stroke="#f55d16" stroke-width=".25">
<path d="M102.9 57.1h3.8M108 54.5h3.8M108.6 53.8h2.6M109.3 53h1.2M117.5 57.1h10.2v17.7h-10.2zM108 77.3h3.8M108.6 78.1h2.6M109.3 78.9h1.2M72.8 132.6v1.3M73.6 132v2.5M74.3 131.3v3.8M125.1 126.2v3.8"/>
<path d="M125.9 126.9v2.5M126.7 127.5v1.3M221.6 136.4v3.8M222.4 137v2.6M223.1 137.7v1.2M125.1 156.7v3.8M221.6 141.5v3.8"/>
<circle cx="178.5" cy="102.7" r="2.04"/>
<circle cx="178.5" cy="102.7" r="2.54"/>
<circle cx="186.1" cy="102.7" r="2.04"/>
<circle cx="186.1" cy="102.7" r="2.54"/>
<circle cx="193.7" cy="102.7" r="2.04"/>
<circle cx="193.7" cy="102.7" r="2.54"/>
<circle cx="201.3" cy="102.7" r="2.04"/>
<circle cx="201.3" cy="102.7" r="2.54"/>
</g>
<g fill="none" stroke="#0dab76" stroke-width=".18">
<path d="M49 57.1v2.5h-2.6M54.1 59.6v2.5h-7.7M69.3 59.6v2.5h7.6M74.3 57.1v2.5h2.6M104.8 59.6v2.5h7.6M109.9 57.1v2.5h2.5M46.4 72.3h2.6v2.5M46.4 64.6h2.6M46.4 67.2h2.6M74.3 64.6h2.6M74.3 67.2h2.6M76.9 72.3h-2.6v2.5"/>
<path d="M109.9 64.6h2.5M109.9 67.2h2.5M112.4 72.3h-2.5v2.5M181 64.6h2.6M193.7 64.6h2.6M76.9 133.2h2.5M120.1 128.1h2.5M120.1 135.8h2.5M186.1 138.3h2.5M219.1 138.3h-2.6v2.5h-2.5M120.1 140.8h2.5M120.1 158.6h2.5"/>
<path d="M120.1 143.4h2.5M214 143.4h5.1"/>
</g>
<g font-size="9.1" fill="#0dab76">
<text x="51.9" y="45">JST Connectors</text>
<text x="161" y="52.7">Solder Bridge</text>
<text x="154.4" y="90.7">Mounting Holes</text>
<text x="77.2" y="116.1">Pulsar/Nano</text>
<text x="190.5" y="131.4">XIAO</text>
</g>
<g font-size="3.7" fill="#f55d16">
<text x="22.6" y="9.5">1</text>
<text x="55.8" y="9.5">2</text>
<text x="89" y="9.5">3</text>
<text x="122.1" y="9.5">4</text>
<text x="155.3" y="9.5">5</text>
<text x="188.5" y="9.5">6</text>
<text x="221.7" y="9.5">7</text>
<text x="254.8" y="9.5">8</text>
<text x="3.9" y="30.9">A</text>
<text x="273.1" y="30.9">A</text>
<text x="3.9" y="70">B</text>
<text x="273.1" y="70">B</text>
<text x="3.9" y="109.1">C</text>
<text x="273" y="109.1">C</text>
<text x="3.9" y="148.3">D</text>
<text x="273" y="148.3">D</text>
<text x="3.9" y="187.3">E</text>
<text x="273.1" y="187.3">E</text>
<text x="22.6" y="208.8">1</text>
<text x="55.8" y="208.8">2</text>
<text x="89" y="208.8">3</text>
<text x="122.1" y="208.8">4</text>
<text x="155.3" y="208.8">5</text>
<text x="188.5" y="208.8">6</text>
<text x="221.7" y="208.8">7</text>
<text x="254.8" y="208.8">8</text>
</g>
<text font-size="3.6" fill="#f55d16" x="10.9" y="204.3">PROPRIETARY</text>
<g font-size="3" fill="#f55d16">
<text x="173.6" y="195">Title: UE0118-Neopixel Shield v9</text>
<text x="173.6" y="199.2">SKU:UE0112</text>
</g>
<g font-size="2.5" fill="#808080">
<text x="46.2" y="52.2">GND</text>
<text x="71.5" y="52.2">GND</text>
<text x="107.1" y="52.2">GND</text>
<text x="38.7" y="56.4">J1</text>
<text x="51.4" y="56.1">VCC</text>
<text x="66.6" y="56.1">VCC</text>
<text x="82" y="56.4">J2</text>
<text x="102.2" y="56.1">VCC</text>
<text x="117.5" y="56.4">J3</text>
<text x="46.2" y="81.4">GND</text>
<text x="71.5" y="81.4">GND</text>
<text x="107.1" y="81.4">GND</text>
<text x="175.9" y="99.7">H1</text>
<text x="183.6" y="99.7">H2</text>
<text x="191.2" y="99.7">H3</text>
<text x="198.8" y="99.7">H4</text>
<text x="129.2" y="130.9" transform="rotate(-90 129.2 130.9)">GND</text>
<text x="72.1" y="136" transform="rotate(-90 72.1 136)">GND</text>
<text x="124.1" y="141.7">SCL</text>
<text x="225.7" y="141.1" transform="rotate(-90 225.7 141.1)">GND</text>
<text x="124.1" y="144.3">SDA</text>
<text x="224.4" y="146" transform="rotate(-90 224.4 146)">VCC</text>
<text x="127.9" y="161.2" transform="rotate(-90 127.9 161.2)">VCC</text>
<text x="84.5" y="168.7">ARDUINO_NANO1</text>
</g>
<text font-size="2.3" fill="#f55d16" x="199.8" y="199.1">REV: 1</text>
<g font-size="2.1" fill="#808080">
<text x="43.7" y="59.2">1</text>
<text x="78.4" y="59.2">1</text>
<text x="114" y="59.2">1</text>
<text x="37.8" y="60.4">1</text>
<text x="37.8" y="62.9">2</text>
<text x="37.8" y="65.4">3</text>
<text x="43.7" y="61.8">2</text>
<text x="43.7" y="64.3">3</text>
<text x="78.4" y="61.8">2</text>
<text x="78.4" y="64.3">3</text>
<text x="84.3" y="60.4">1</text>
<text x="84.3" y="62.9">2</text>
<text x="84.3" y="65.4">3</text>
<text x="114" y="61.8">2</text>
<text x="114" y="64.3">3</text>
<text x="119.8" y="60.4">1</text>
<text x="119.8" y="62.9">2</text>
<text x="119.8" y="65.4">3</text>
<text x="184.5" y="64.3">1</text>
<text x="191.5" y="64.3">2</text>
<text x="37.8" y="67.9">4</text>
<text x="43.7" y="66.8">4</text>
<text x="43.7" y="71.9">S1*2</text>
<text x="75.1" y="71.9">S1*2</text>
<text x="78.4" y="66.8">4</text>
<text x="84.3" y="67.9">4</text>
<text x="110.6" y="71.9">S1*2</text>
<text x="114" y="66.8">4</text>
<text x="119.8" y="67.9">4</text>
<text x="31.4" y="73">SHIELD</text>
<text x="84.3" y="73">SHIELD</text>
<text x="119.8" y="73">SHIELD</text>
<text x="79.5" y="125.2">D1</text>
<text x="117.3" y="125.2">VIN</text>
<text x="76.7" y="130.3">RST1</text>
<text x="79.5" y="127.8">D0</text>
<text x="86.9" y="126.4">TX1</text>
<text x="86.9" y="128.9">RX0</text>
<text x="86.9" y="131.4">RESET</text>
<text x="105.6" y="131.4">RESET</text>
<text x="107.9" y="128.9">GND</text>
<text x="109.1" y="126.4">VIN</text>
<text x="117.3" y="130.3">RST</text>
<text x="117.3" y="127.8">GND</text>
<text x="76.3" y="132.8">GND1</text>
<text x="79.5" y="135.4">D2</text>
<text x="79.5" y="137.9">D3</text>
<text x="86.9" y="134">GND</text>
<text x="86.9" y="136.5">D2</text>
<text x="110.1" y="136.5">A7</text>
<text x="110.1" y="134">5V</text>
<text x="117.3" y="137.9">A6</text>
<text x="117.3" y="135.4">RGB</text>
<text x="117.3" y="132.8">+5V</text>
<text x="79.5" y="140.5">D4</text>
<text x="79.5" y="143">D5</text>
<text x="86.9" y="139.1">D3</text>
<text x="86.9" y="141.6">D4</text>
<text x="110.1" y="141.6">A5</text>
<text x="110.1" y="139.1">A6</text>
<text x="117.3" y="143">D18</text>
<text x="117.3" y="140.5">D19</text>
<text x="196" y="139.1">D0</text>
<text x="196" y="141.6">D1</text>
<text x="201.9" y="141.6">GND</text>
<text x="204" y="139.1">5V</text>
<text x="79.5" y="145.5">D6</text>
<text x="79.5" y="148.1">D7</text>
<text x="86.9" y="144.1">D5</text>
<text x="86.9" y="146.7">D6</text>
<text x="86.9" y="149.2">D7</text>
<text x="110.1" y="149.2">A2</text>
<text x="110.1" y="146.7">A3</text>
<text x="110.1" y="144.1">A4</text>
<text x="117.3" y="148.1">D16</text>
<text x="117.3" y="145.5">D17</text>
<text x="196" y="144.1">D2</text>
<text x="196" y="146.7">D3</text>
<text x="196" y="149.2">D4</text>
<text x="202.7" y="146.7">D10</text>
<text x="202.8" y="144.1">3V3</text>
<text x="203.9" y="149.2">D9</text>
<text x="78.3" y="155.7">D10</text>
<text x="79.5" y="150.6">D8</text>
<text x="79.5" y="153.2">D9</text>
<text x="86.9" y="151.8">D8</text>
<text x="86.9" y="154.3">D9</text>
<text x="110.1" y="154.3">A0</text>
<text x="110.1" y="151.8">A1</text>
<text x="117.3" y="155.7">AREF</text>
<text x="117.3" y="153.2">D14</text>
<text x="117.3" y="150.6">D15</text>
<text x="196" y="151.8">D5</text>
<text x="196" y="154.3">D6</text>
<text x="203.9" y="151.8">D8</text>
<text x="203.9" y="154.3">D7</text>
<text x="78.3" y="160.8">D12</text>
<text x="78.4" y="158.2">D11</text>
<text x="86.9" y="156.8">D10</text>
<text x="86.9" y="159.4">D11</text>
<text x="86.9" y="161.9">D12</text>
<text x="107" y="156.8">AREF</text>
<text x="108.8" y="161.9">D13</text>
<text x="108.9" y="159.4">3V3</text>
<text x="117.3" y="160.8">D13</text>
<text x="117.3" y="158.2">3V3</text>
</g>
<g font-size="1.8" fill="#808080">
<text x="50.2" y="65.3">DI1/1.1A</text>
<text x="65.3" y="65.3">DO2/2.8E</text>
<text x="105" y="65.3">SDA</text>
<text x="172" y="65.3">DO2/2.8E</text>
<text x="197.5" y="65.3">DI2/3.1A</text>
<text x="50.2" y="67.8">DI2/3.1A</text>
<text x="65.3" y="67.8">DO4/4.8E</text>
<text x="105.2" y="67.8">SCL</text>
<text x="123.9" y="136.4">DI1/1.1A</text>
<text x="193.7" y="135">P1</text>
<text x="177.9" y="138.9">DI1/1.1A</text>
<text x="193.5" y="157.9">XIAOSMD</text>
</g>
<g font-size="1.8" fill="#f55d16">
<text x="10.9" y="194.4">THE INFORMATION CONTAINED IN THIS DRAWING IS THE SOLE PROPERTY OF</text>
<text x="10.9" y="196.7">UNIT ELECTRONICS. ANY REPRODUCTION IN PART OR WHOLE IS</text>
<text x="10.9" y="199">STRICTLY PROHIBITED WITHOUT WRITTEN PERMISSION.</text>
</g>
<g font-size="1.4" fill="#f55d16">
<text x="173.7" y="201.9">Last date time:</text>
<text x="184.1" y="201.9">07/10/2025 05:48 p. m.</text>
<text x="199.8" y="201.8">SHEET:</text>
<text x="206.7" y="201.9">5</text>
<text x="208.7" y="201.9">of</text>
<text x="211.2" y="201.9">5</text>
<text x="173.6" y="204.6">File:</text>
<text x="229.1" y="204.5">Author: Alberto Villanueva</text>
</g>
<text font-size="1.1" fill="#f55d16" x="199.8" y="203.7">Sheet description: Connectors</text>
</svg>
